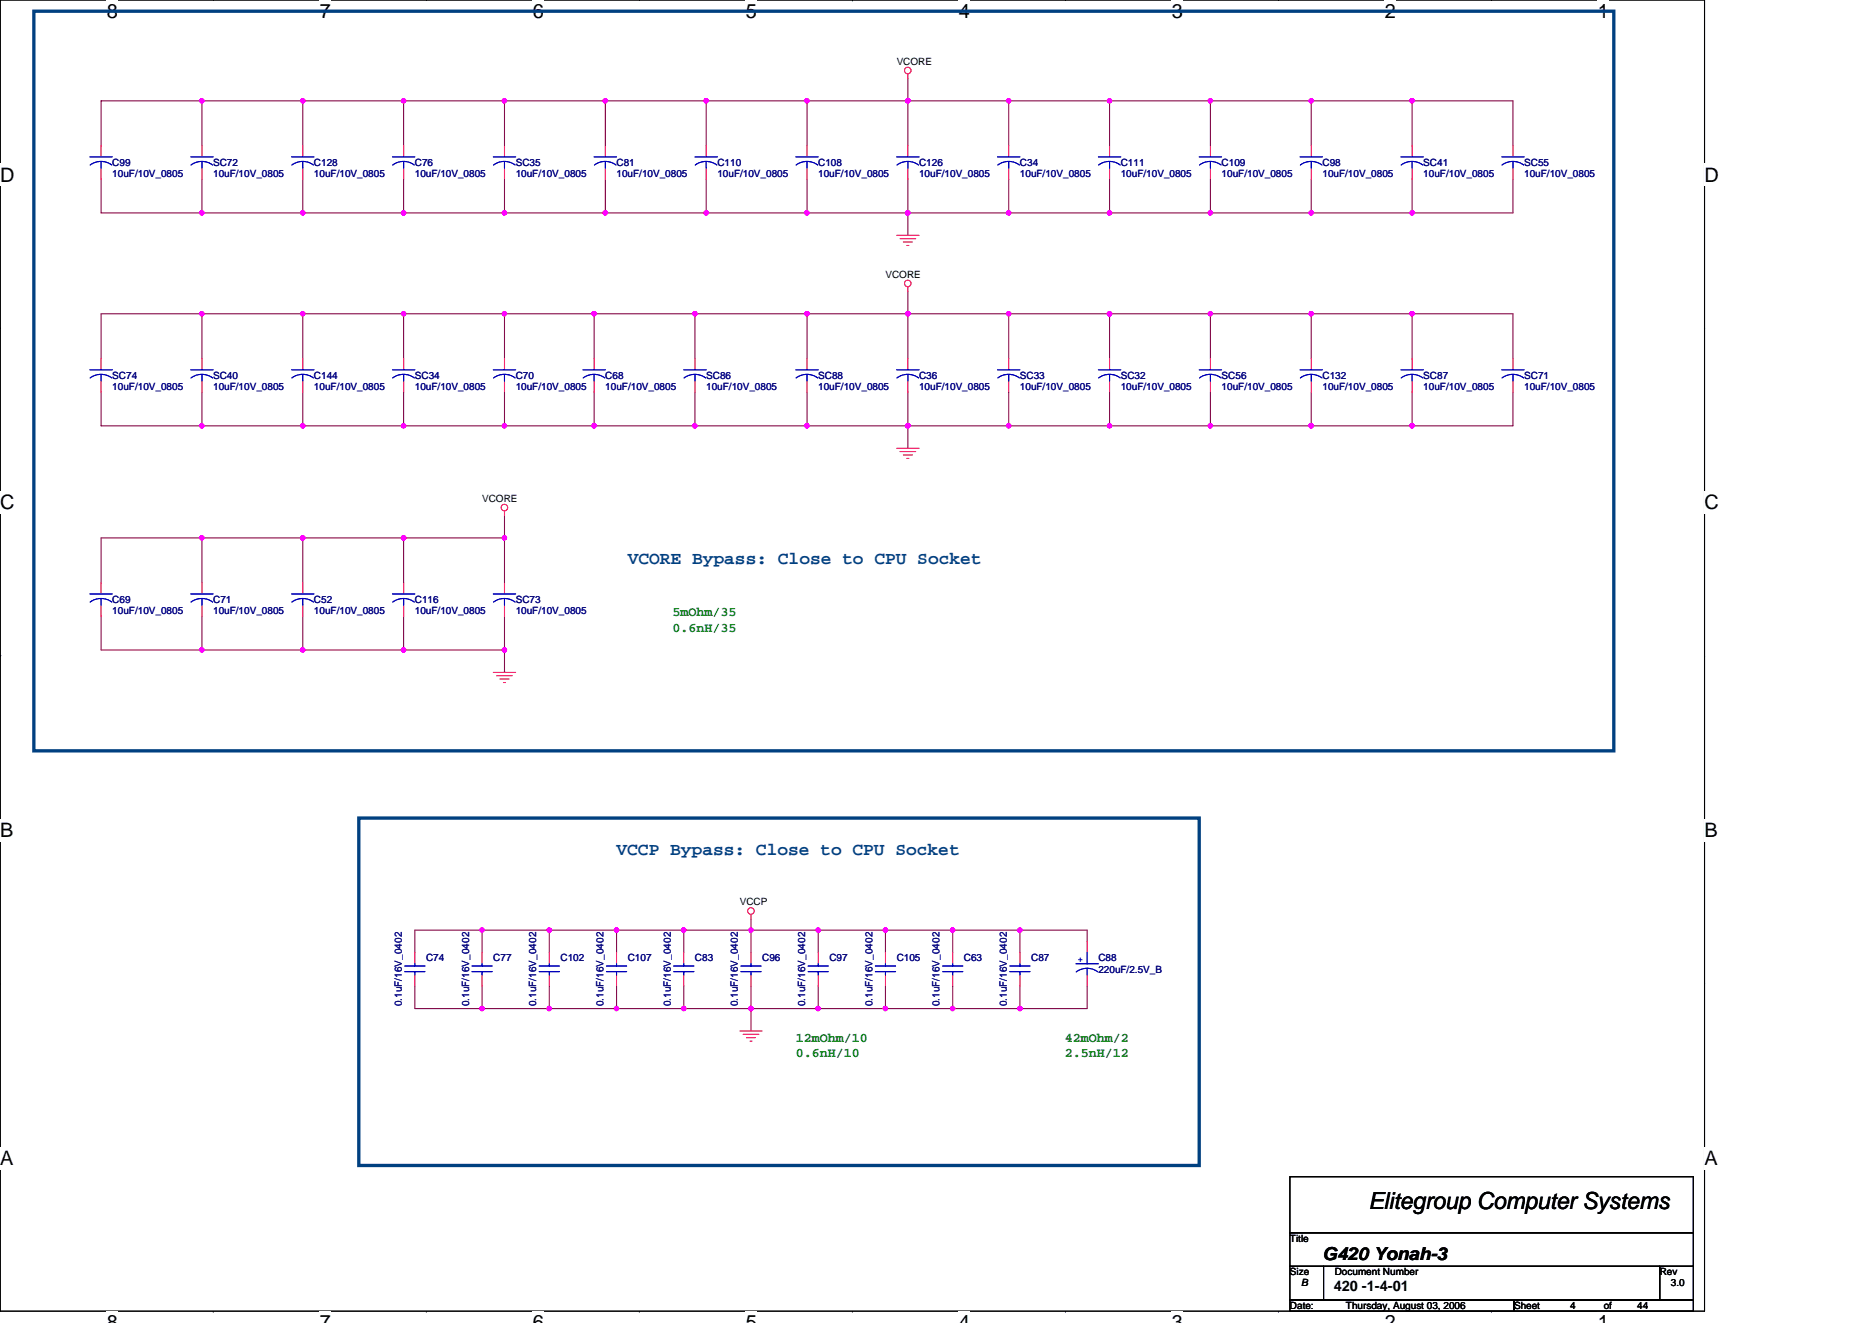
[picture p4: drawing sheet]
<svg xmlns="http://www.w3.org/2000/svg" width="297mm" height="210mm" viewBox="0 0 297 210" stroke-linecap="round" stroke-linejoin="round" font-family="sans-serif">
<path d="M0 0h270.5v208h-270.5z" fill="none" stroke="#000" stroke-width=".17"/>
<g fill="#fff">
<path d="M16.9 0h1.8v3.5h-1.8z"/>
<path d="M16.9 208h1.8v1.9h-1.8z"/>
</g>
<path d="M33.8 0h.1M33.8 208h.1" fill="none" stroke="#000" stroke-width=".17"/>
<g fill="#fff">
<path d="M50.7 0h1.8v3.5h-1.8z"/>
<path d="M50.7 208h1.8v1.9h-1.8z"/>
</g>
<path d="M67.6 0h.1M67.6 208h.1" fill="none" stroke="#000" stroke-width=".17"/>
<g fill="#fff">
<path d="M84.5 0h1.8v3.5h-1.8z"/>
<path d="M84.5 208h1.8v1.9h-1.8z"/>
</g>
<path d="M101.4 0h.1M101.4 208h.1" fill="none" stroke="#000" stroke-width=".17"/>
<g fill="#fff">
<path d="M118.3 0h1.8v3.5h-1.8z"/>
<path d="M118.3 208h1.8v1.9h-1.8z"/>
</g>
<path d="M135.3 0h.1M135.3 208h.1" fill="none" stroke="#000" stroke-width=".17"/>
<path d="M135.3 0h.1" fill="none" stroke="#000" stroke-width=".16"/>
<g fill="#fff">
<path d="M152.1 0h1.8v3.5h-1.8z"/>
<path d="M152.1 208h1.8v1.9h-1.8z"/>
</g>
<path d="M169.1 0h.1M169.1 208h.1" fill="none" stroke="#000" stroke-width=".17"/>
<g fill="#fff">
<path d="M185.9 0h1.8v3.5h-1.8z"/>
<path d="M185.9 208h1.8v1.9h-1.8z"/>
</g>
<path d="M202.9 0h.1M202.9 208h.1" fill="none" stroke="#000" stroke-width=".17"/>
<g fill="#fff">
<path d="M219.7 0h1.8v3.5h-1.8z"/>
<path d="M219.7 208h1.8v1.9h-1.8z"/>
</g>
<path d="M236.7 0h.1M236.7 208h.1" fill="none" stroke="#000" stroke-width=".17"/>
<g fill="#fff">
<path d="M253.6 0h1.7v3.5h-1.7z"/>
<path d="M253.6 208h1.7v1.9h-1.7z"/>
<path d="M0 26h2.3v3.5h-2.3z"/>
<path d="M270.5 26h2.3v3.5h-2.3z"/>
<path d="M0 78h2.3v3.5h-2.3z"/>
<path d="M270.5 78h2.3v3.5h-2.3z"/>
</g>
<path d="M0 52h.1M270.5 52h.1" fill="none" stroke="#000" stroke-width=".17"/>
<g fill="#fff">
<path d="M0 130h2.1v3.5h-2.1z"/>
<path d="M270.5 130h2.1v3.5h-2.1z"/>
</g>
<path d="M0 104h.1M270.5 104h.1" fill="none" stroke="#000" stroke-width=".17"/>
<path d="M0 104h.1" fill="none" stroke="#000" stroke-width=".16"/>
<g fill="#fff">
<path d="M0 182h2.2v3.5h-2.2z"/>
<path d="M270.4 182h2.2v3.5h-2.2z"/>
</g>
<path d="M0 156h.1M270.5 156h.1M204.7 186.7h64v8.9h-64zM204.7 195.6h64v5.3h-64zM204.7 200.9h5.3v5.3h-5.3zM204.7 206.2h35.5v1.8h-35.5zM210 200.9h53.4v5.3h-53.4zM240.2 206.2h28.5v1.8h-28.5zM263.4 200.9h5.3v5.3h-5.3z" fill="none" stroke="#000" stroke-width=".17"/>
<g fill="none" stroke="#800040" stroke-width=".17">
<path d="M32 16v7.1M48 16v7.1M64 16v7.1M80 16v7.1M96.1 16v7.1M112.1 16v7.1M128.1 16v7.1M144.1 12.4v10.7M160.1 16v7.1M176.1 16v7.1M192.1 16v7.1M208.1 16v7.1"/>
<path d="M224.1 16v7.1M16 23.1v-7.1h224.1v7.1M16 28.4v5.4h224.1v-5.4M32 28.4v5.4M48 28.4v5.4M64 28.4v5.4M80 28.4v5.4M96.1 28.4v5.4M112.1 28.4v5.4M128.1 28.4v5.4M144.1 28.4v8.9M160.1 28.4v5.4"/>
<path d="M176.1 28.4v5.4M192.1 28.4v5.4M208.1 28.4v5.4M224.1 28.4v5.4M16 56.9v-7.1h224.1v7.1M32 49.8v7.1M48 49.8v7.1M64 49.8v7.1M80 49.8v7.1M94.3 49.8v7.1M110.3 49.8v7.1M128.1 49.8v7.1"/>
<path d="M144.1 46.2v10.7M160.1 49.8v7.1M176.1 49.8v7.1M192.1 49.8v7.1M208.1 49.8v7.1M224.1 49.8v7.1M16 62.2v5.4h224.1v-5.4M32 62.2v5.4M48 62.2v5.4M64 62.2v5.4M80 62.2v5.4M94.3 62.2v5.4"/>
<path d="M110.3 62.2v5.4M128.1 62.2v5.4M144.1 62.2v8.9M160.1 62.2v5.4M176.1 62.2v5.4M192.1 62.2v5.4M208.1 62.2v5.4M224.1 62.2v5.4M16 97.8v5.3h64M32 85.3v7.2M32 97.8v5.3M48 85.3v7.2"/>
<path d="M48 97.8v5.3M64 85.3v7.2M64 97.8v5.3M80 85.3h-64v7.2M80 81.8v10.7M80 97.8v8.9M65.8 156.5v3.5h106.7v-3.5M76.5 147.6v3.5M76.5 156.5v3.5M87.2 147.6v3.5M87.2 156.5v3.5M97.8 147.6v3.5"/>
<path d="M97.8 156.5v3.5M108.5 147.6v3.5M108.5 156.5v3.5M119.2 145.8v5.3M119.2 156.5v7.1M129.8 147.6v3.5M129.8 156.5v3.5M140.5 147.6v3.5M140.5 156.5v3.5M151.2 147.6v3.5M151.2 156.5v3.5M161.8 147.6v3.5"/>
<path d="M161.8 156.5v3.5M172.5 149.4v-1.8h-106.7v3.5"/>
</g>
<g fill="#f0f" stroke="#f0f" stroke-width=".17">
<circle cx="160" cy="49.8" r=".35"/>
<circle cx="144" cy="49.8" r=".35"/>
<circle cx="128" cy="49.8" r=".35"/>
<circle cx="192.1" cy="49.8" r=".35"/>
<circle cx="176" cy="49.8" r=".35"/>
<circle cx="224.1" cy="49.8" r=".35"/>
<circle cx="224.1" cy="67.6" r=".35"/>
<circle cx="144" cy="67.6" r=".35"/>
<circle cx="128" cy="67.6" r=".35"/>
<circle cx="32" cy="16" r=".35"/>
<circle cx="32" cy="33.8" r=".35"/>
<circle cx="48" cy="16" r=".35"/>
<circle cx="64" cy="16" r=".35"/>
<circle cx="144" cy="16" r=".35"/>
<circle cx="64" cy="33.8" r=".35"/>
<circle cx="80" cy="16" r=".35"/>
<circle cx="112" cy="16" r=".35"/>
<circle cx="112" cy="33.8" r=".35"/>
<circle cx="128" cy="16" r=".35"/>
<circle cx="144" cy="33.8" r=".35"/>
<circle cx="128" cy="33.8" r=".35"/>
<circle cx="160" cy="16" r=".35"/>
<circle cx="176" cy="16" r=".35"/>
<circle cx="192.1" cy="16" r=".35"/>
<circle cx="192.1" cy="33.8" r=".35"/>
<circle cx="224.1" cy="16" r=".35"/>
<circle cx="110.3" cy="67.6" r=".35"/>
<circle cx="110.3" cy="49.8" r=".35"/>
<circle cx="32" cy="49.8" r=".35"/>
<circle cx="64" cy="49.8" r=".35"/>
<circle cx="64" cy="103.1" r=".35"/>
<circle cx="80" cy="103.1" r=".35"/>
<circle cx="80" cy="85.3" r=".35"/>
<circle cx="208.1" cy="49.8" r=".35"/>
<circle cx="96" cy="16" r=".35"/>
<circle cx="208.1" cy="16" r=".35"/>
<circle cx="80" cy="67.6" r=".35"/>
<circle cx="94.3" cy="49.8" r=".35"/>
<circle cx="80" cy="49.8" r=".35"/>
<circle cx="48" cy="49.8" r=".35"/>
<circle cx="48" cy="67.6" r=".35"/>
<circle cx="64" cy="85.3" r=".35"/>
<circle cx="48" cy="85.3" r=".35"/>
<circle cx="32" cy="85.3" r=".35"/>
<circle cx="108.5" cy="147.6" r=".35"/>
<circle cx="129.8" cy="147.6" r=".35"/>
<circle cx="97.8" cy="160" r=".35"/>
<circle cx="129.8" cy="160" r=".35"/>
<circle cx="48" cy="33.8" r=".35"/>
<circle cx="151.2" cy="160" r=".35"/>
<circle cx="119.2" cy="147.6" r=".35"/>
<circle cx="140.5" cy="147.6" r=".35"/>
<circle cx="208.1" cy="33.8" r=".35"/>
<circle cx="224.1" cy="33.8" r=".35"/>
<circle cx="32" cy="103.1" r=".35"/>
<circle cx="76.5" cy="160" r=".35"/>
<circle cx="176" cy="33.8" r=".35"/>
<circle cx="87.1" cy="147.6" r=".35"/>
<circle cx="96" cy="33.8" r=".35"/>
<circle cx="208.1" cy="67.6" r=".35"/>
<circle cx="192.1" cy="67.6" r=".35"/>
<circle cx="119.2" cy="160" r=".35"/>
<circle cx="151.2" cy="147.6" r=".35"/>
<circle cx="87.1" cy="160" r=".35"/>
<circle cx="80" cy="33.8" r=".35"/>
<circle cx="94.3" cy="67.6" r=".35"/>
<circle cx="160" cy="67.6" r=".35"/>
<circle cx="32" cy="67.6" r=".35"/>
<circle cx="161.8" cy="147.6" r=".35"/>
<circle cx="161.8" cy="160" r=".35"/>
<circle cx="176" cy="67.6" r=".35"/>
<circle cx="160" cy="33.8" r=".35"/>
<circle cx="64" cy="67.6" r=".35"/>
<circle cx="76.5" cy="147.6" r=".35"/>
<circle cx="140.5" cy="160" r=".35"/>
<circle cx="48" cy="103.1" r=".35"/>
<circle cx="97.8" cy="147.6" r=".35"/>
<circle cx="108.5" cy="160" r=".35"/>
</g>
<g fill="none" stroke="#f00" stroke-width=".17">
<path d="M144.1 11.7v.7M16 23.1v1.8M16 26.7v1.7M32 23.1v1.8M32 26.7v1.7M48 23.1v1.8M48 26.7v1.7M64 23.1v1.8M64 26.7v1.7M80 23.1v1.8M80 26.7v1.7M96.1 23.1v1.8"/>
<path d="M96.1 26.7v1.7M112.1 23.1v1.8M112.1 26.7v1.7M128.1 23.1v1.8M128.1 26.7v1.7M142.3 37.3h3.5M142.8 37.9h2.5M143.3 38.4h1.5M143.9 38.9h.3M144.1 23.1v1.8M144.1 26.7v1.7M160.1 23.1v1.8"/>
<path d="M160.1 26.7v1.7M176.1 23.1v1.8M176.1 26.7v1.7M192.1 23.1v1.8M192.1 26.7v1.7M208.1 23.1v1.8M208.1 26.7v1.7M224.1 23.1v1.8M224.1 26.7v1.7M240.1 23.1v1.8M240.1 26.7v1.7M16 56.9v1.8"/>
<path d="M32 56.9v1.8M48 56.9v1.8M64 56.9v1.8M80 56.9v1.8M94.3 56.9v1.8M110.3 56.9v1.8M128.1 56.9v1.8M144.1 45.5v.7M144.1 56.9v1.8M160.1 56.9v1.8M176.1 56.9v1.8M192.1 56.9v1.8"/>
<path d="M208.1 56.9v1.8M224.1 56.9v1.8M240.1 56.9v1.8M16 60.5v1.7M32 60.5v1.7M48 60.5v1.7M64 60.5v1.7M80 60.5v1.7M94.3 60.5v1.7M110.3 60.5v1.7M128.1 60.5v1.7M142.3 71.1h3.5"/>
<path d="M142.8 71.6h2.5M143.3 72.2h1.5M143.9 72.7h.3M144.1 60.5v1.7M160.1 60.5v1.7M176.1 60.5v1.7M192.1 60.5v1.7M208.1 60.5v1.7M224.1 60.5v1.7M240.1 60.5v1.7M16 92.5v1.7M16 96v1.8"/>
<path d="M32 92.5v1.7M32 96v1.8M48 92.5v1.7M48 96v1.8M64 92.5v1.7M64 96v1.8M80 81.1v.7M80 92.5v1.7M80 96v1.8M78.3 106.7h3.5M78.8 107.2h2.5M79.3 107.7h1.5"/>
<path d="M79.9 108.3h.3M65.8 151.1v1.8M65.8 154.7v1.8M76.5 151.1v1.8M76.5 154.7v1.8M87.2 151.1v1.8M87.2 154.7v1.8M97.8 151.1v1.8M97.8 154.7v1.8M108.5 151.1v1.8M108.5 154.7v1.8M119.2 145.1v.7"/>
<path d="M119.2 151.1v1.8M119.2 154.7v1.8M129.8 151.1v1.8M129.8 154.7v1.8M140.5 151.1v1.8M140.5 154.7v1.8M151.2 151.1v1.8M151.2 154.7v1.8M161.8 151.1v1.8M161.8 154.7v1.8M172.5 149.4v1.7M172.5 154.7v1.8"/>
<path d="M117.4 163.6h3.5M117.9 164.1h2.5M118.4 164.6h1.5M119 165.2h.3"/>
<circle cx="144" cy="11.2" r=".52"/>
<circle cx="144" cy="45" r=".52"/>
<circle cx="80" cy="80.5" r=".52"/>
<circle cx="119.2" cy="144.5" r=".52"/>
</g>
<path d="M5.4 1.8h250.7v117.3h-250.7zM56.9 129.8h133.4v55.1h-133.4z" fill="none" stroke="#004080" stroke-width=".53"/>
<g fill="none" stroke="#00f" stroke-width=".17">
<path d="M14.3 24.9h3.5M14.3 26.2a2.86 2.86 0 0 1 3.4 0M16 25.6v1.1M30.3 24.9h3.5M30.3 26.2a2.86 2.86 0 0 1 3.4 0M32 25.6v1.1M46.3 24.9h3.5M46.3 26.2a2.86 2.86 0 0 1 3.4 0M48 25.6v1.1M62.3 24.9h3.5M62.3 26.2a2.86 2.86 0 0 1 3.4 0M64 25.6v1.1"/>
<path d="M78.3 24.9h3.5M78.3 26.2a2.86 2.86 0 0 1 3.4 0M80 25.6v1.1M94.3 24.9h3.5M94.3 26.2a2.86 2.86 0 0 1 3.4 0M96.1 25.6v1.1M110.3 24.9h3.5M110.3 26.2a2.86 2.86 0 0 1 3.4 0M112.1 25.6v1.1M126.3 24.9h3.5M126.3 26.2a2.86 2.86 0 0 1 3.4 0M128.1 25.6v1.1"/>
<path d="M142.3 24.9h3.5M142.3 26.2a2.86 2.86 0 0 1 3.5 0M144.1 25.6v1.1M158.3 24.9h3.5M158.3 26.2a2.86 2.86 0 0 1 3.5 0M160.1 25.6v1.1M174.3 24.9h3.5M174.3 26.2a2.86 2.86 0 0 1 3.5 0M176.1 25.6v1.1M190.3 24.9h3.5M190.3 26.2a2.86 2.86 0 0 1 3.5 0M192.1 25.6v1.1"/>
<path d="M206.3 24.9h3.5M206.3 26.2a2.86 2.86 0 0 1 3.5 0M208.1 25.6v1.1M222.3 24.9h3.5M222.3 26.2a2.86 2.86 0 0 1 3.5 0M224.1 25.6v1.1M238.3 24.9h3.5M238.3 26.2a2.86 2.86 0 0 1 3.5 0M240.1 25.6v1.1M14.3 58.7h3.5M14.3 60a2.86 2.86 0 0 1 3.4 0M16 59.4v1.1"/>
<path d="M30.3 58.7h3.5M30.3 60a2.86 2.86 0 0 1 3.4 0M32 59.4v1.1M46.3 58.7h3.5M46.3 60a2.86 2.86 0 0 1 3.4 0M48 59.4v1.1M62.3 58.7h3.5M62.3 60a2.86 2.86 0 0 1 3.4 0M64 59.4v1.1M78.3 58.7h3.5M78.3 60a2.86 2.86 0 0 1 3.4 0M80 59.4v1.1"/>
<path d="M92.5 58.7h3.6M92.5 60a2.86 2.86 0 0 1 3.5 0M94.3 59.4v1.1M108.5 58.7h3.6M108.5 60a2.86 2.86 0 0 1 3.5 0M110.3 59.4v1.1M126.3 58.7h3.5M126.3 60a2.86 2.86 0 0 1 3.4 0M128.1 59.4v1.1M142.3 58.7h3.5M142.3 60a2.86 2.86 0 0 1 3.5 0M144.1 59.4v1.1"/>
<path d="M158.3 58.7h3.5M158.3 60a2.86 2.86 0 0 1 3.5 0M160.1 59.4v1.1M174.3 58.7h3.5M174.3 60a2.86 2.86 0 0 1 3.5 0M176.1 59.4v1.1M190.3 58.7h3.5M190.3 60a2.86 2.86 0 0 1 3.5 0M192.1 59.4v1.1M206.3 58.7h3.5M206.3 60a2.86 2.86 0 0 1 3.5 0M208.1 59.4v1.1"/>
<path d="M222.3 58.7h3.5M222.3 60a2.86 2.86 0 0 1 3.5 0M224.1 59.4v1.1M238.3 58.7h3.5M238.3 60a2.86 2.86 0 0 1 3.5 0M240.1 59.4v1.1M14.3 94.2h3.5M14.3 95.5a2.86 2.86 0 0 1 3.4 0M16 95v1M30.3 94.2h3.5M30.3 95.5a2.86 2.86 0 0 1 3.4 0M32 95v1"/>
<path d="M46.3 94.2h3.5M46.3 95.5a2.86 2.86 0 0 1 3.4 0M48 95v1M62.3 94.2h3.5M62.3 95.5a2.86 2.86 0 0 1 3.4 0M64 95v1M78.3 94.2h3.5M78.3 95.5a2.86 2.86 0 0 1 3.4 0M80 95v1M64.2 154.2h3.2M64.2 153.3h3.2M65.8 152.9v.4"/>
<path d="M65.8 154.2v.5M74.9 154.2h3.2M74.9 153.3h3.2M76.5 152.9v.4M76.5 154.2v.5M85.6 154.2h3.2M85.6 153.3h3.2M87.2 152.9v.4M87.2 154.2v.5M96.2 154.2h3.2M96.2 153.3h3.2M97.8 152.9v.4"/>
<path d="M97.8 154.2v.5M106.9 154.2h3.2M106.9 153.3h3.2M108.5 152.9v.4M108.5 154.2v.5M117.6 154.2h3.2M117.6 153.3h3.2M119.2 152.9v.4M119.2 154.2v.5M128.2 154.2h3.2M128.2 153.3h3.2M129.8 152.9v.4"/>
<path d="M129.8 154.2v.5M138.9 154.2h3.2M138.9 153.3h3.2M140.5 152.9v.4M140.5 154.2v.5M149.6 154.2h3.2M149.6 153.3h3.2M151.2 152.9v.4M151.2 154.2v.5M160.2 154.2h3.2M160.2 153.3h3.2M161.8 152.9v.4"/>
<path d="M161.8 154.2v.5M170.7 152.9h3.6M170.8 154.2a2.86 2.86 0 0 1 3.4 0M172.5 151.1v1.8M172.5 153.6v1.1"/>
</g>
<text font-size="3.7" x="217.1" y="191.8">Elitegroup Computer Systems</text>
<g font-size="3.2">
<text x="16.9" y="2.8">8</text>
<text x="50.7" y="2.8">7</text>
<text x="84.5" y="2.8">6</text>
<text x="118.3" y="2.8">5</text>
<text x="152.1" y="2.8">4</text>
<text x="185.9" y="2.8">3</text>
<text x="219.7" y="2.8">2</text>
<text x="253.6" y="2.8">1</text>
<text x="0" y="28.8">D</text>
<text x="270.5" y="28.8">D</text>
<text x="0" y="80.8">C</text>
<text x="270.5" y="80.8">C</text>
<text x="0" y="132.8">B</text>
<text x="270.5" y="132.8">B</text>
<text x="0" y="184.8">A</text>
<text x="270.5" y="184.8">A</text>
<text x="16.9" y="210.8">8</text>
<text x="50.7" y="210.8">7</text>
<text x="84.5" y="210.8">6</text>
<text x="118.3" y="210.8">5</text>
<text x="152.1" y="210.8">4</text>
<text x="185.9" y="210.8">3</text>
<text x="219.7" y="210.8">2</text>
<text x="253.6" y="210.8">1</text>
</g>
<g font-size="2.8" fill="#004080">
<text x="99.6" y="89.5">VCORE Bypass: Close to CPU Socket</text>
<text x="97.8" y="135.7">VCCP Bypass: Close to CPU Socket</text>
</g>
<text font-size="2.8" x="209.8" y="200">G420 Yonah-3</text>
<text font-size="2.3" x="211.6" y="204.8">420 -1-4-01</text>
<g font-size="2.1" fill="#008000">
<text x="106.7" y="97.8">5mOhm/35</text>
<text x="106.7" y="100.2">0.6nH/35</text>
<text x="126.3" y="165.4">12mOhm/10</text>
<text x="126.3" y="167.8">0.6nH/10</text>
<text x="168.9" y="165.4">42mOhm/2</text>
<text x="168.9" y="167.8">2.5nH/12</text>
</g>
<g font-size="1.6">
<text x="142.3" y="10.3">VCORE</text>
<text x="140.5" y="44.1">VCORE</text>
<text x="76.5" y="79.7">VCORE</text>
<text x="117.4" y="143.7">VCCP</text>
<text x="204.7" y="197">Title</text>
<text x="204.7" y="202.3">Size</text>
<text x="211.8" y="202.3">Document Number</text>
<text x="263.3" y="202.3">Rev</text>
<text x="204.7" y="207.7">Date:</text>
<text x="206.5" y="204.1">B</text>
<text x="213.6" y="207.7">Thursday, August 03, 2006</text>
<text x="240.2" y="207.7">Sheet</text>
<text x="249.1" y="207.7">4</text>
<text x="254.5" y="207.7">of</text>
<text x="259.8" y="207.7">44</text>
<text x="265.1" y="204.1">3.0</text>
</g>
<g font-size="1.6" fill="#000080">
<text x="17.8" y="26.3">C99</text>
<text x="17.8" y="28.1">10uF/10V_0805</text>
<text x="33.8" y="26.3">SC72</text>
<text x="33.8" y="28.1">10uF/10V_0805</text>
<text x="49.8" y="26.3">C128</text>
<text x="49.8" y="28.1">10uF/10V_0805</text>
<text x="65.8" y="26.3">C76</text>
<text x="65.8" y="28.1">10uF/10V_0805</text>
<text x="81.8" y="26.3">SC35</text>
<text x="81.8" y="28.1">10uF/10V_0805</text>
<text x="97.8" y="26.3">C81</text>
<text x="97.8" y="28.1">10uF/10V_0805</text>
<text x="113.8" y="26.3">C110</text>
<text x="113.8" y="28.1">10uF/10V_0805</text>
<text x="129.8" y="26.3">C108</text>
<text x="129.8" y="28.1">10uF/10V_0805</text>
<text x="145.8" y="26.3">C126</text>
<text x="145.8" y="28.1">10uF/10V_0805</text>
<text x="161.8" y="26.3">C34</text>
<text x="161.8" y="28.1">10uF/10V_0805</text>
<text x="177.8" y="26.3">C111</text>
<text x="177.8" y="28.1">10uF/10V_0805</text>
<text x="193.8" y="26.3">C109</text>
<text x="193.8" y="28.1">10uF/10V_0805</text>
<text x="209.8" y="26.3">C98</text>
<text x="209.8" y="28.1">10uF/10V_0805</text>
<text x="225.8" y="26.3">SC41</text>
<text x="225.8" y="28.1">10uF/10V_0805</text>
<text x="241.8" y="26.3">SC55</text>
<text x="241.8" y="28.1">10uF/10V_0805</text>
<text x="17.8" y="60.1">SC74</text>
<text x="17.8" y="61.9">10uF/10V_0805</text>
<text x="33.8" y="60.1">SC40</text>
<text x="33.8" y="61.9">10uF/10V_0805</text>
<text x="49.8" y="60.1">C144</text>
<text x="49.8" y="61.9">10uF/10V_0805</text>
<text x="65.8" y="60.1">SC34</text>
<text x="65.8" y="61.9">10uF/10V_0805</text>
<text x="81.8" y="60.1">C70</text>
<text x="81.8" y="61.9">10uF/10V_0805</text>
<text x="96.1" y="60.1">C68</text>
<text x="96.1" y="61.9">10uF/10V_0805</text>
<text x="112.1" y="60.1">SC86</text>
<text x="112.1" y="61.9">10uF/10V_0805</text>
<text x="129.8" y="60.1">SC88</text>
<text x="129.8" y="61.9">10uF/10V_0805</text>
<text x="145.8" y="60.1">C36</text>
<text x="145.8" y="61.9">10uF/10V_0805</text>
<text x="161.8" y="60.1">SC33</text>
<text x="161.8" y="61.9">10uF/10V_0805</text>
<text x="177.8" y="60.1">SC32</text>
<text x="177.8" y="61.9">10uF/10V_0805</text>
<text x="193.8" y="60.1">SC56</text>
<text x="193.8" y="61.9">10uF/10V_0805</text>
<text x="209.8" y="60.1">C132</text>
<text x="209.8" y="61.9">10uF/10V_0805</text>
<text x="225.8" y="60.1">SC87</text>
<text x="225.8" y="61.9">10uF/10V_0805</text>
<text x="241.8" y="60.1">SC71</text>
<text x="241.8" y="61.9">10uF/10V_0805</text>
<text x="17.8" y="95.7">C69</text>
<text x="33.8" y="95.7">C71</text>
<text x="49.8" y="95.7">C52</text>
<text x="65.8" y="95.7">C116</text>
<text x="81.8" y="95.7">SC73</text>
<text x="17.8" y="97.4">10uF/10V_0805</text>
<text x="33.8" y="97.4">10uF/10V_0805</text>
<text x="49.8" y="97.4">10uF/10V_0805</text>
<text x="65.8" y="97.4">10uF/10V_0805</text>
<text x="81.8" y="97.4">10uF/10V_0805</text>
<text x="67.6" y="152.5">C74</text>
<text x="78.3" y="152.5">C77</text>
<text x="88.9" y="152.5">C102</text>
<text x="99.6" y="152.5">C107</text>
<text x="110.3" y="152.5">C83</text>
<text x="120.9" y="152.5">C96</text>
<text x="131.6" y="152.5">C97</text>
<text x="142.3" y="152.5">C105</text>
<text x="152.9" y="152.5">C63</text>
<text x="163.6" y="152.5">C87</text>
<text x="174.3" y="152.5">C88</text>
<text x="174.3" y="154.3">220uF/2.5V_B</text>
<text x="63.8" y="159.7" transform="rotate(-90 63.8 159.7)">0.1uF/16V_0402</text>
<text x="74.4" y="159.7" transform="rotate(-90 74.4 159.7)">0.1uF/16V_0402</text>
<text x="85.1" y="159.7" transform="rotate(-90 85.1 159.7)">0.1uF/16V_0402</text>
<text x="95.8" y="159.7" transform="rotate(-90 95.8 159.7)">0.1uF/16V_0402</text>
<text x="106.4" y="159.7" transform="rotate(-90 106.4 159.7)">0.1uF/16V_0402</text>
<text x="117.1" y="159.7" transform="rotate(-90 117.1 159.7)">0.1uF/16V_0402</text>
<text x="127.8" y="159.7" transform="rotate(-90 127.8 159.7)">0.1uF/16V_0402</text>
<text x="138.4" y="159.7" transform="rotate(-90 138.4 159.7)">0.1uF/16V_0402</text>
<text x="149.1" y="159.7" transform="rotate(-90 149.1 159.7)">0.1uF/16V_0402</text>
<text x="159.8" y="159.7" transform="rotate(-90 159.8 159.7)">0.1uF/16V_0402</text>
</g>
<text font-size="1.3" fill="#00f" x="171.1" y="152.6">+</text>
</svg>
